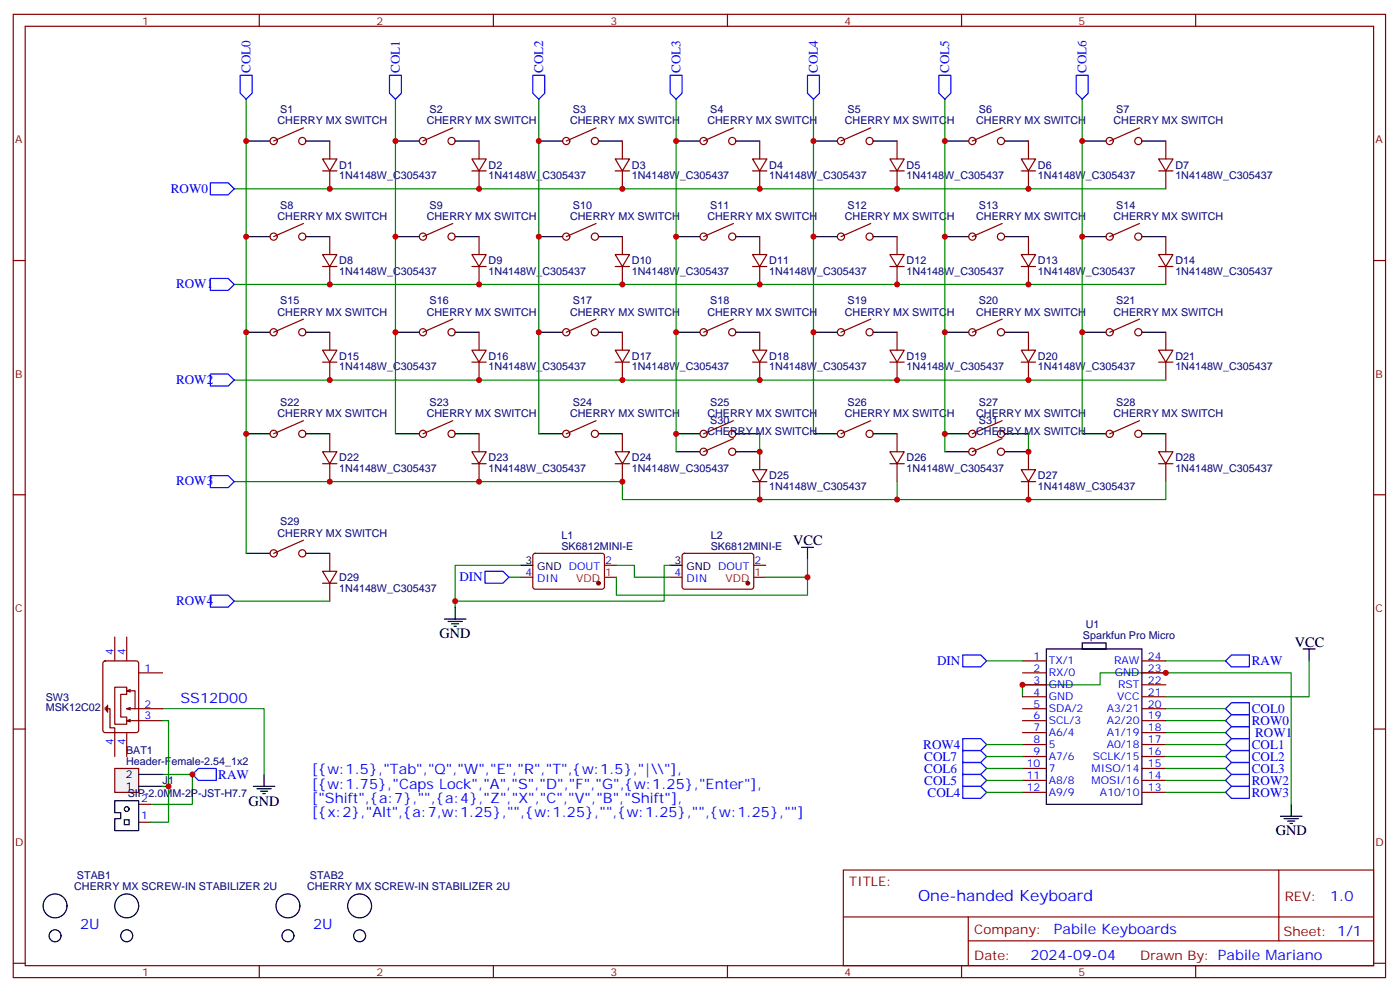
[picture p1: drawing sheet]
<svg xmlns="http://www.w3.org/2000/svg" width="414mm" height="293mm" viewBox="0 0 414 293" stroke-linecap="round" stroke-linejoin="round" font-family="sans-serif">
<g fill="none" stroke="#870000" stroke-width=".35">
<path d="M3.9 4.2h405.4v284.4h-405.4zM7.4 7.8h398.3v277.2h-398.3zM76.6 4.2v3.6M145.7 4.2v3.6M214.9 4.2v3.6M284 4.2v3.6M353.2 4.2v3.6M89.6 37.7l-8.8 3.9M133.7 37.7l-8.8 3.9M176.1 37.7l-8.8 3.9M216.6 37.7l-8.8 3.9M257.2 37.7l-8.8 3.9"/>
<path d="M296 37.7l-8.8 3.9M336.6 37.7l-8.8 3.9M3.9 76.9h3.5M89.6 66l-8.8 3.8M133.7 66l-8.8 3.8M176.1 66l-8.8 3.8M216.6 66l-8.8 3.8M257.2 66l-8.8 3.8M296 66l-8.8 3.8M336.6 66l-8.8 3.8M405.7 76.9h3.6M89.6 94.2l-8.8 3.9"/>
<path d="M133.7 94.2l-8.8 3.9M176.1 94.2l-8.8 3.9M216.6 94.2l-8.8 3.9M257.2 94.2l-8.8 3.9M296 94.2l-8.8 3.9M336.6 94.2l-8.8 3.9M89.6 124.2l-8.8 3.9M133.7 124.2l-8.8 3.9M176.1 124.2l-8.8 3.9M216.6 124.2l-8.8 3.9M216.6 129.5l-8.8 3.8M257.2 124.2l-8.8 3.9"/>
<path d="M296 124.2l-8.8 3.9M296 129.5l-8.8 3.8M336.6 124.2l-8.8 3.9M3.9 146h3.5M89.6 159.5l-8.8 3.8M405.7 146h3.6M3.9 215.2h3.5M405.7 215.2h3.6M249.1 256.8h156.6v28.2h-156.6zM377.7 256.8v20.9M249.1 270.7h156.5M286 277.7h119.6"/>
<path d="M286 270.7v14.1M3.9 284.3h3.5M76.6 285v3.6M145.7 285v3.6M214.9 285v3.6M284 285v3.6M353.2 285v3.6M405.7 284.3h3.6"/>
<circle cx="80.8" cy="41.6" r="1.06"/>
<circle cx="89.3" cy="41.6" r="1.06"/>
<circle cx="124.9" cy="41.6" r="1.06"/>
<circle cx="133.4" cy="41.6" r="1.06"/>
<circle cx="167.3" cy="41.6" r="1.06"/>
<circle cx="175.7" cy="41.6" r="1.06"/>
<circle cx="207.8" cy="41.6" r="1.06"/>
<circle cx="216.3" cy="41.6" r="1.06"/>
<circle cx="248.4" cy="41.6" r="1.06"/>
<circle cx="256.9" cy="41.6" r="1.06"/>
<circle cx="287.2" cy="41.6" r="1.06"/>
<circle cx="295.7" cy="41.6" r="1.06"/>
<circle cx="327.8" cy="41.6" r="1.06"/>
<circle cx="336.2" cy="41.6" r="1.06"/>
<circle cx="80.8" cy="69.8" r="1.06"/>
<circle cx="89.3" cy="69.8" r="1.06"/>
<circle cx="124.9" cy="69.8" r="1.06"/>
<circle cx="133.4" cy="69.8" r="1.06"/>
<circle cx="167.3" cy="69.8" r="1.06"/>
<circle cx="175.7" cy="69.8" r="1.06"/>
<circle cx="207.8" cy="69.8" r="1.06"/>
<circle cx="216.3" cy="69.8" r="1.06"/>
<circle cx="248.4" cy="69.8" r="1.06"/>
<circle cx="256.9" cy="69.8" r="1.06"/>
<circle cx="287.2" cy="69.8" r="1.06"/>
<circle cx="295.7" cy="69.8" r="1.06"/>
<circle cx="327.8" cy="69.8" r="1.06"/>
<circle cx="336.2" cy="69.8" r="1.06"/>
<circle cx="80.8" cy="98.1" r="1.06"/>
<circle cx="89.3" cy="98.1" r="1.06"/>
<circle cx="124.9" cy="98.1" r="1.06"/>
<circle cx="133.4" cy="98.1" r="1.06"/>
<circle cx="167.3" cy="98.1" r="1.06"/>
<circle cx="175.7" cy="98.1" r="1.06"/>
<circle cx="207.8" cy="98.1" r="1.06"/>
<circle cx="216.3" cy="98.1" r="1.06"/>
<circle cx="248.4" cy="98.1" r="1.06"/>
<circle cx="256.9" cy="98.1" r="1.06"/>
<circle cx="287.2" cy="98.1" r="1.06"/>
<circle cx="295.7" cy="98.1" r="1.06"/>
<circle cx="327.8" cy="98.1" r="1.06"/>
<circle cx="336.2" cy="98.1" r="1.06"/>
<circle cx="80.8" cy="128.1" r="1.06"/>
<circle cx="89.3" cy="128.1" r="1.06"/>
<circle cx="124.9" cy="128.1" r="1.06"/>
<circle cx="133.4" cy="128.1" r="1.06"/>
<circle cx="167.3" cy="128.1" r="1.06"/>
<circle cx="175.7" cy="128.1" r="1.06"/>
<circle cx="207.8" cy="128.1" r="1.06"/>
<circle cx="207.8" cy="133.3" r="1.06"/>
<circle cx="216.3" cy="128.1" r="1.06"/>
<circle cx="216.3" cy="133.3" r="1.06"/>
<circle cx="248.4" cy="128.1" r="1.06"/>
<circle cx="256.9" cy="128.1" r="1.06"/>
<circle cx="287.2" cy="128.1" r="1.06"/>
<circle cx="287.2" cy="133.3" r="1.06"/>
<circle cx="295.7" cy="128.1" r="1.06"/>
<circle cx="295.7" cy="133.3" r="1.06"/>
<circle cx="327.8" cy="128.1" r="1.06"/>
<circle cx="336.2" cy="128.1" r="1.06"/>
<circle cx="80.8" cy="163.3" r="1.06"/>
<circle cx="89.3" cy="163.3" r="1.06"/>
</g>
<g fill="none" stroke="#000" stroke-width=".35">
<path d="M72.7 41.6h7.1M90.3 41.6h7.1M116.8 41.6h7.1M134.4 41.6h7.1M159.1 41.6h7.1M176.8 41.6h7M199.7 41.6h7.1M217.3 41.6h7.1M240.3 41.6h7M257.9 41.6h7.1M279.1 41.6h7M296.7 41.6h7.1"/>
<path d="M319.7 41.6h7M337.3 41.6h7M72.7 69.8h7.1M90.3 69.8h7.1M116.8 69.8h7.1M134.4 69.8h7.1M159.1 69.8h7.1M176.8 69.8h7M199.7 69.8h7.1M217.3 69.8h7.1M240.3 69.8h7M257.9 69.8h7.1"/>
<path d="M279.1 69.8h7M296.7 69.8h7.1M319.7 69.8h7M337.3 69.8h7M72.7 98.1h7.1M90.3 98.1h7.1M116.8 98.1h7.1M134.4 98.1h7.1M159.1 98.1h7.1M176.8 98.1h7M199.7 98.1h7.1M217.3 98.1h7.1"/>
<path d="M240.3 98.1h7M257.9 98.1h7.1M279.1 98.1h7M296.7 98.1h7.1M319.7 98.1h7M337.3 98.1h7M72.7 128.1h7.1M90.3 128.1h7.1M116.8 128.1h7.1M134.4 128.1h7.1M159.1 128.1h7.1M176.8 128.1h7"/>
<path d="M199.7 128.1h7.1M199.7 133.3h7.1M217.3 128.1h7.1M217.3 133.3h7.1M240.3 128.1h7M257.9 128.1h7.1M279.1 128.1h7M279.1 133.3h7M296.7 128.1h7.1M296.7 133.3h7.1M319.7 128.1h7M337.3 128.1h7"/>
<path d="M72.7 163.3h7.1M90.3 163.3h7.1M74.8 232.1h6.4M75.9 232.8h4.2M76.9 233.5h2.2M77.6 234.2h.8M78 228.6v3.5"/>
<circle cx="16.3" cy="267.4" r="3.5"/>
<circle cx="16.3" cy="276.2" r="1.76"/>
<circle cx="37.4" cy="267.4" r="3.5"/>
<circle cx="37.4" cy="276.2" r="1.76"/>
<circle cx="85.1" cy="267.4" r="3.5"/>
<circle cx="85.1" cy="276.2" r="1.76"/>
<circle cx="106.2" cy="267.4" r="3.5"/>
<circle cx="106.2" cy="276.2" r="1.76"/>
</g>
<path d="M48 209.2h30v19.4M48 228.6h8.8v8.8h-12.3" fill="none" stroke="#008700" stroke-width=".35"/>
<path d="M56.8 228.6l1.8-1.8h5.3v3.6h-5.3z" fill="none" stroke="#00f" stroke-width=".35"/>
<path d="M33.9 226.8h7.1v7.1h-7.1z" fill="#f0f0f0" stroke="#870000" stroke-width=".35"/>
<g fill="none" stroke="#000" stroke-width=".35">
<path d="M134.4 179.2v3.5M153.8 166.9h3.6M197.9 166.9h3.6M236.7 161.6h3.6M238.5 161.6v3.5M131.3 182.7h6.3M132.3 183.4h4.3M133.4 184.1h2.1M134.1 184.9h.7M309.1 191.6h28.2v45.8h-28.2zM319.7 189.8h7v1.8h-7zM384.9 191.6h3.5"/>
<path d="M386.7 191.6v3.5M33.9 236.4h7.1v8.8h-7.1v-3.5h1.8v-1.8h-1.8zM41 232.1h7M41 228.6h7M381.4 237.4v3.5M36.7 242h1.4v1.4h-1.4zM378.2 240.9h6.4M379.3 241.7h4.2M380.3 242.4h2.1M381 243.1h.7"/>
<circle cx="37.4" cy="238.8" r=".71"/>
</g>
<g fill="none" stroke="#870000" stroke-width=".35">
<path d="M95.3 46.9h4.2l-2.1 3.5zM95.3 50.4h4.2M97.4 41.6v5.3M97.4 50.4v5.3M139.4 46.9h4.2l-2.1 3.5zM139.4 50.4h4.2M141.5 41.6v5.3M141.5 50.4v5.3M181.7 46.9h4.2l-2.1 3.5zM181.7 50.4h4.2M183.8 41.6v5.3M183.8 50.4v5.3"/>
<path d="M222.3 46.9h4.2l-2.1 3.5zM222.3 50.4h4.2M224.4 41.6v5.3M224.4 50.4v5.3M262.9 46.9h4.2l-2.1 3.5zM262.9 50.4h4.2M265 41.6v5.3M265 50.4v5.3M301.7 46.9h4.2l-2.1 3.5zM301.7 50.4h4.2M303.8 41.6v5.3M303.8 50.4v5.3"/>
<path d="M342.2 46.9h4.3l-2.2 3.5zM342.2 50.4h4.3M344.3 41.6v5.3M344.3 50.4v5.3M95.3 75.1h4.2l-2.1 3.6zM95.3 78.7h4.2M97.4 69.8v5.3M97.4 78.7v5.3M139.4 75.1h4.2l-2.1 3.6zM139.4 78.7h4.2M141.5 69.8v5.3M141.5 78.7v5.3"/>
<path d="M181.7 75.1h4.2l-2.1 3.6zM181.7 78.7h4.2M183.8 69.8v5.3M183.8 78.7v5.3M222.3 75.1h4.2l-2.1 3.6zM222.3 78.7h4.2M224.4 69.8v5.3M224.4 78.7v5.3M262.9 75.1h4.2l-2.1 3.6zM262.9 78.7h4.2M265 69.8v5.3M265 78.7v5.3"/>
<path d="M301.7 75.1h4.2l-2.1 3.6zM301.7 78.7h4.2M303.8 69.8v5.3M303.8 78.7v5.3M342.2 75.1h4.3l-2.2 3.6zM342.2 78.7h4.3M344.3 69.8v5.3M344.3 78.7v5.3M97.4 98.1v5.3M141.5 98.1v5.3M183.8 98.1v5.3M224.4 98.1v5.3"/>
<path d="M265 98.1v5.3M303.8 98.1v5.3M344.3 98.1v5.3M95.3 103.4h4.2l-2.1 3.5zM95.3 106.9h4.2M97.4 106.9v5.3M139.4 103.4h4.2l-2.1 3.5zM139.4 106.9h4.2M141.5 106.9v5.3M181.7 103.4h4.2l-2.1 3.5zM181.7 106.9h4.2M183.8 106.9v5.3"/>
<path d="M222.3 103.4h4.2l-2.1 3.5zM222.3 106.9h4.2M224.4 106.9v5.3M262.9 103.4h4.2l-2.1 3.5zM262.9 106.9h4.2M265 106.9v5.3M301.7 103.4h4.2l-2.1 3.5zM301.7 106.9h4.2M303.8 106.9v5.3M342.2 103.4h4.3l-2.2 3.5zM342.2 106.9h4.3M344.3 106.9v5.3"/>
<path d="M95.3 133.3h4.2l-2.1 3.6zM95.3 136.9h4.2M97.4 128.1v5.2M97.4 136.9v5.3M139.4 133.3h4.2l-2.1 3.6zM139.4 136.9h4.2M141.5 128.1v5.2M141.5 136.9v5.3M181.7 133.3h4.2l-2.1 3.6zM181.7 136.9h4.2M183.8 128.1v5.2M183.8 136.9v5.3"/>
<path d="M222.3 138.6h4.2l-2.1 3.6zM224.4 133.3v5.3M262.9 133.3h4.2l-2.1 3.6zM262.9 136.9h4.2M265 128.1v5.2M265 136.9v5.3M301.7 138.6h4.2l-2.1 3.6zM303.8 133.3v5.3M342.2 133.3h4.3l-2.2 3.6zM342.2 136.9h4.3M344.3 128.1v5.2M344.3 136.9v5.3"/>
<path d="M222.3 142.2h4.2M224.4 142.2v5.3M301.7 142.2h4.2M303.8 142.2v5.3M95.3 168.6h4.2l-2.1 3.6zM95.3 172.2h4.2M97.4 163.3v5.3M97.4 172.2v5.2M153.8 170.4h3.6M157.6 163.5l.5-.2 20 .1 .4 .6v9.5l-.7 .4h-20l-.4-.7v-9.2zM178.5 166.9h3.6M197.9 170.4h3.6"/>
<path d="M201.7 163.5l.5-.2 20 .1 .4 .6v9.5l-.7 .4h-20l-.4-.7v-9.2zM222.6 166.9h3.6M30.6 195.3l.5-.2h9.2l.6 .4 .1 20-.5 .7-9.4 .1-.7-.5v-20zM33.9 188v7.1M37.4 188v7.1M41 198.6h7M302 198.6h7.1M302 195.1h7.1M337.3 198.6h7M337.3 195.1h7M31.1 208.8v.8M31.4 208.5v1.4"/>
<path d="M31.8 209.2h.7v5.6h1.4v8.5M31.8 208.1v2.2M33.9 202.8h3.5v2.2h-1.7v6.7h1.7v2.1h-3.5zM37.4 209.2l1.1 .4M37.4 209.2h10.6M37.4 216.3v7M38.5 204.3l-1.1-.4h2.5v5.3M38.5 208.8l-1.1 .4M38.5 212.4l-1.1 .3M38.5 203.6l-1.1 .3M48 212.7h-10.6l1.1 .4M302 209.2h7.1"/>
<path d="M302 212.7h7.1M302 202.1h7.1M302 205.7h7.1M302 216.3h7.1M302 219.8h7.1M337.3 209.2h7M337.3 212.7h7M337.3 202.1h7M337.3 205.7h7M337.3 216.3h7M337.3 219.8h7M41 237.4h3.5"/>
<path d="M302 223.3h7.1M302 226.8h7.1M302 230.4h7.1M302 233.9h7.1M337.3 223.3h7M337.3 226.8h7M337.3 230.4h7M337.3 233.9h7M41 242.7h3.5"/>
</g>
<g fill="none" stroke="#008700" stroke-width=".35">
<path d="M72.7 29.3v134M116.8 29.3v98.8M159.1 29.3v98.8M199.7 29.3v104M240.3 29.3v98.8M279.1 29.3v104M319.7 29.3v98.8M69.2 55.7h275.1M69.2 84h275.1M69.2 112.2h275.1M224.4 128.1v5.2M303.8 128.1v5.2"/>
<path d="M69.2 142.2h114.6v5.3h81.2v-5.3M344.3 142.2v5.3h-79.3M69.2 177.4h28.2M150.3 170.4h3.5M153.8 166.9h-19.4v12.3M182.1 166.9h5.3v3.5h10.5M182.1 170.4v5.3h56.4v-5.3M197.9 166.9h-1.7v10.5h-61.8M238.5 165.1v5.3h-12.3M291.4 195.1h10.6M344.3 195.1h17.7M386.7 195.1v10.6h-42.4"/>
<path d="M48 212.7h1.8v19.4h-1.8M291.4 219.8h10.6M302 205.7v-3.6h22.9v-3.5h56.5v38.8M344.3 209.2h17.7M344.3 212.7h17.7M344.3 216.3h17.7M344.3 219.8h17.7M49.8 232.1v10.6h-5.3M291.4 223.3h10.6M291.4 226.8h10.6M291.4 230.4h10.6M291.4 233.9h10.6"/>
<path d="M344.3 223.3h17.7M344.3 226.8h17.7M344.3 230.4h17.7M344.3 233.9h17.7"/>
</g>
<g fill="none" stroke="#00f" stroke-width=".35">
<path d="M70.9 22.2h3.6v5.3l-1.8 1.8-1.8-1.8zM115 22.2h3.6v5.3l-1.8 1.8-1.8-1.8zM157.4 22.2h3.5v5.3l-1.8 1.8-1.7-1.8zM197.9 22.2h3.6v5.3l-1.8 1.8-1.8-1.8zM238.5 22.2h3.5v5.3l-1.7 1.8-1.8-1.8zM277.3 22.2h3.5v5.3l-1.7 1.8-1.8-1.8zM317.9 22.2h3.5v5.3l-1.7 1.8-1.8-1.8zM62.1 54h5.3l1.8 1.7-1.8 1.8h-5.3zM62.1 82.2h5.3l1.8 1.8-1.8 1.7h-5.3zM62.1 110.4h5.3l1.8 1.8-1.8 1.7h-5.3zM62.1 140.4h5.3l1.8 1.8-1.8 1.7h-5.3zM62.1 175.7h5.3l1.8 1.7-1.8 1.8h-5.3z"/>
<path d="M143.3 168.6h5.3l1.7 1.8-1.7 1.8h-5.3zM284.4 193.3h5.3l1.7 1.8-1.7 1.7h-5.3zM362 195.1l1.7-1.8h5.3v3.5h-5.3zM284.4 218h5.3l1.7 1.8-1.7 1.7h-5.3zM362 209.2l1.7-1.8h5.3v3.6h-5.3zM362 212.7l1.7-1.7h5.3v3.5h-5.3zM362 216.3l1.7-1.8h5.3v3.5h-5.3zM362 219.8l1.7-1.8h5.3v3.5h-5.3zM284.4 232.1h5.3l1.7 1.8-1.7 1.8h-5.3zM284.4 228.6h5.3l1.7 1.8-1.7 1.7h-5.3zM284.4 225.1h5.3l1.7 1.7-1.7 1.8h-5.3zM284.4 221.5h5.3l1.7 1.8-1.7 1.8h-5.3z"/>
<path d="M362 223.3l1.7-1.8h5.3v3.6h-5.3zM362 226.8l1.7-1.7h5.3v3.5h-5.3zM362 230.4l1.7-1.8h5.3v3.5h-5.3zM362 233.9l1.7-1.8h5.3v3.6h-5.3z"/>
</g>
<g fill="#870000" stroke="#870000" stroke-width=".35">
<circle cx="176.8" cy="172.2" r=".53"/>
<circle cx="220.9" cy="172.2" r=".53"/>
</g>
<path d="M178.5 170.4h3.6M222.6 170.4h3.6" fill="none" stroke="#f00" stroke-width=".35"/>
<g fill="#c00">
<circle cx="141.5" cy="55.7" r=".88"/>
<circle cx="183.8" cy="55.7" r=".88"/>
<circle cx="224.4" cy="55.7" r=".88"/>
<circle cx="265" cy="55.7" r=".88"/>
<circle cx="303.8" cy="55.7" r=".88"/>
<circle cx="141.5" cy="84" r=".88"/>
<circle cx="183.8" cy="84" r=".88"/>
<circle cx="224.4" cy="84" r=".88"/>
<circle cx="265" cy="84" r=".88"/>
<circle cx="303.8" cy="84" r=".88"/>
<circle cx="141.5" cy="112.2" r=".88"/>
<circle cx="183.8" cy="112.2" r=".88"/>
<circle cx="224.4" cy="112.2" r=".88"/>
<circle cx="265" cy="112.2" r=".88"/>
<circle cx="303.8" cy="112.2" r=".88"/>
<circle cx="183.8" cy="142.2" r=".88"/>
<circle cx="224.4" cy="147.5" r=".88"/>
<circle cx="265" cy="147.5" r=".88"/>
<circle cx="303.8" cy="147.5" r=".88"/>
<circle cx="72.7" cy="69.8" r=".88"/>
<circle cx="72.7" cy="98.1" r=".88"/>
<circle cx="72.7" cy="128.1" r=".88"/>
<circle cx="116.8" cy="69.8" r=".88"/>
<circle cx="116.8" cy="98.1" r=".88"/>
<circle cx="141.5" cy="142.2" r=".88"/>
<circle cx="159.1" cy="69.8" r=".88"/>
<circle cx="159.1" cy="98.1" r=".88"/>
<circle cx="199.7" cy="69.8" r=".88"/>
<circle cx="199.7" cy="98.1" r=".88"/>
<circle cx="199.7" cy="128.1" r=".88"/>
<circle cx="240.3" cy="69.8" r=".88"/>
<circle cx="240.3" cy="98.1" r=".88"/>
<circle cx="279.1" cy="69.8" r=".88"/>
<circle cx="279.1" cy="98.1" r=".88"/>
<circle cx="279.1" cy="128.1" r=".88"/>
<circle cx="319.7" cy="69.8" r=".88"/>
<circle cx="319.7" cy="98.1" r=".88"/>
<circle cx="97.4" cy="55.7" r=".88"/>
<circle cx="97.4" cy="84" r=".88"/>
<circle cx="97.4" cy="112.2" r=".88"/>
<circle cx="97.4" cy="142.2" r=".88"/>
<circle cx="72.7" cy="41.6" r=".88"/>
<circle cx="116.8" cy="41.6" r=".88"/>
<circle cx="159.1" cy="41.6" r=".88"/>
<circle cx="199.7" cy="41.6" r=".88"/>
<circle cx="240.3" cy="41.6" r=".88"/>
<circle cx="279.1" cy="41.6" r=".88"/>
<circle cx="319.7" cy="41.6" r=".88"/>
<circle cx="302" cy="202.1" r=".88"/>
<circle cx="344.3" cy="198.6" r=".88"/>
<circle cx="224.4" cy="133.3" r=".88"/>
<circle cx="303.8" cy="133.3" r=".88"/>
<circle cx="56.8" cy="228.6" r=".88"/>
<circle cx="49.8" cy="232.1" r=".88"/>
<circle cx="238.5" cy="170.4" r=".88"/>
<circle cx="134.4" cy="177.4" r=".88"/>
</g>
<text font-size="4.6" fill="#00f" x="271.2" y="265.8">One-handed Keyboard</text>
<g font-size="4.2">
<text x="234.3" y="160.9">VCC</text>
<text x="129.9" y="188.4">GND</text>
<text x="382.4" y="190.9">VCC</text>
<text x="73.4" y="237.8">GND</text>
<text x="376.8" y="246.6">GND</text>
</g>
<g font-size="4.2" fill="#00f">
<text x="53.3" y="207.4">SS12D00</text>
<text x="92.1" y="228.6">[{w:1.5},&quot;Tab&quot;,&quot;Q&quot;,&quot;W&quot;,&quot;E&quot;,&quot;R&quot;,&quot;T&quot;,{w:1.5},&quot;|\\&quot;],</text>
<text x="92.1" y="232.8">[{w:1.75},&quot;Caps Lock&quot;,&quot;A&quot;,&quot;S&quot;,&quot;D&quot;,&quot;F&quot;,&quot;G&quot;,{w:1.25},&quot;Enter&quot;],</text>
<text x="92.1" y="237.1">[&quot;Shift&quot;,{a:7},&quot;&quot;,{a:4},&quot;Z&quot;,&quot;X&quot;,&quot;C&quot;,&quot;V&quot;,&quot;B&quot;,&quot;Shift&quot;],</text>
<text x="92.1" y="241.3">[{x:2},&quot;Alt&quot;,{a:7,w:1.25},&quot;&quot;,{w:1.25},&quot;&quot;,{w:1.25},&quot;&quot;,{w:1.25},&quot;&quot;]</text>
<text x="392.9" y="266.1">1.0</text>
<text x="23.7" y="274.1">2U</text>
<text x="92.5" y="274.1">2U</text>
<text x="311.3" y="275.6">Pabile Keyboards</text>
<text x="304.3" y="283.4">2024-09-04</text>
</g>
<g font-size="3.9" fill="#00f">
<text x="74" y="21.5" transform="rotate(-90 74 21.5)">COL0</text>
<text x="118.1" y="21.5" transform="rotate(-90 118.1 21.5)">COL1</text>
<text x="160.4" y="21.5" transform="rotate(-90 160.4 21.5)">COL2</text>
<text x="201" y="21.5" transform="rotate(-90 201 21.5)">COL3</text>
<text x="241.6" y="21.5" transform="rotate(-90 241.6 21.5)">COL4</text>
<text x="280.4" y="21.5" transform="rotate(-90 280.4 21.5)">COL5</text>
<text x="321" y="21.5" transform="rotate(-90 321 21.5)">COL6</text>
<text x="50.5" y="57">ROW0</text>
<text x="52" y="85">ROW1</text>
<text x="52" y="113.2">ROW2</text>
<text x="52" y="143.2">ROW3</text>
<text x="135.7" y="171.6">DIN</text>
<text x="52" y="178.5">ROW4</text>
<text x="276.8" y="196.3">DIN</text>
<text x="369.7" y="196.3">RAW</text>
<text x="369.7" y="210.4">COL0</text>
<text x="369.7" y="213.9">ROW0</text>
<text x="272.7" y="221">ROW4</text>
<text x="369.7" y="221">COL1</text>
<text x="370.8" y="217.5">ROW1</text>
<text x="273" y="224.5">COL7</text>
<text x="369.7" y="224.7">COL2</text>
<text x="64.5" y="230">RAW</text>
<text x="273" y="231.6">COL5</text>
<text x="273" y="228">COL6</text>
<text x="369.7" y="231.6">ROW2</text>
<text x="369.7" y="228.2">COL3</text>
<text x="274" y="235.1">COL4</text>
<text x="369.7" y="235.3">ROW3</text>
</g>
<g font-size="3.9" fill="#800">
<text x="250.9" y="261.4">TITLE:</text>
<text x="379.5" y="266.1">REV:</text>
<text x="287.8" y="275.6">Company:</text>
<text x="379.1" y="276.2">Sheet: 1/1</text>
<text x="287.8" y="283.3">Date:</text>
<text x="336.8" y="283.4">Drawn By: Pabile Mariano</text>
</g>
<g font-size="3.2" fill="#800">
<text x="42" y="7.2">1</text>
<text x="111.2" y="7.2">2</text>
<text x="180.3" y="7.2">3</text>
<text x="249.4" y="7.2">4</text>
<text x="318.6" y="7.2">5</text>
<text x="4.4" y="42.3">A</text>
<text x="406.3" y="42.3">A</text>
<text x="4.4" y="111.5">B</text>
<text x="406.3" y="111.5">B</text>
<text x="4.4" y="180.6">C</text>
<text x="406.3" y="180.6">C</text>
<text x="4.4" y="249.8">D</text>
<text x="406.3" y="249.8">D</text>
<text x="42" y="288">1</text>
<text x="111.2" y="288">2</text>
<text x="180.3" y="288">3</text>
<text x="249.4" y="288">4</text>
<text x="318.6" y="288">5</text>
</g>
<g font-size="3.2" fill="#000080">
<text x="82.8" y="33.4">S1</text>
<text x="126.9" y="33.4">S2</text>
<text x="169.2" y="33.4">S3</text>
<text x="209.8" y="33.4">S4</text>
<text x="250.4" y="33.4">S5</text>
<text x="289.2" y="33.4">S6</text>
<text x="329.7" y="33.4">S7</text>
<text x="82" y="36.7">CHERRY MX SWITCH</text>
<text x="126.1" y="36.7">CHERRY MX SWITCH</text>
<text x="168.4" y="36.7">CHERRY MX SWITCH</text>
<text x="209" y="36.7">CHERRY MX SWITCH</text>
<text x="249.5" y="36.7">CHERRY MX SWITCH</text>
<text x="288.3" y="36.7">CHERRY MX SWITCH</text>
<text x="328.9" y="36.7">CHERRY MX SWITCH</text>
<text x="100.2" y="52.9">1N4148W_C305437</text>
<text x="100.2" y="49.7">D1</text>
<text x="144.3" y="52.9">1N4148W_C305437</text>
<text x="144.3" y="49.7">D2</text>
<text x="186.7" y="52.9">1N4148W_C305437</text>
<text x="186.7" y="49.7">D3</text>
<text x="227.2" y="52.9">1N4148W_C305437</text>
<text x="227.2" y="49.7">D4</text>
<text x="267.8" y="52.9">1N4148W_C305437</text>
<text x="267.8" y="49.7">D5</text>
<text x="306.6" y="52.9">1N4148W_C305437</text>
<text x="306.6" y="49.7">D6</text>
<text x="347.2" y="52.9">1N4148W_C305437</text>
<text x="347.2" y="49.7">D7</text>
<text x="82" y="64.9">CHERRY MX SWITCH</text>
<text x="82.8" y="61.6">S8</text>
<text x="126.1" y="64.9">CHERRY MX SWITCH</text>
<text x="126.9" y="61.6">S9</text>
<text x="168.4" y="64.9">CHERRY MX SWITCH</text>
<text x="169.2" y="61.6">S10</text>
<text x="209" y="64.9">CHERRY MX SWITCH</text>
<text x="209.8" y="61.6">S11</text>
<text x="249.5" y="64.9">CHERRY MX SWITCH</text>
<text x="250.4" y="61.6">S12</text>
<text x="288.3" y="64.9">CHERRY MX SWITCH</text>
<text x="289.2" y="61.6">S13</text>
<text x="328.9" y="64.9">CHERRY MX SWITCH</text>
<text x="329.7" y="61.6">S14</text>
<text x="100.2" y="78">D8</text>
<text x="144.3" y="78">D9</text>
<text x="186.7" y="78">D10</text>
<text x="227.2" y="78">D11</text>
<text x="267.8" y="78">D12</text>
<text x="306.6" y="78">D13</text>
<text x="347.2" y="78">D14</text>
<text x="100.2" y="81.1">1N4148W_C305437</text>
<text x="144.3" y="81.1">1N4148W_C305437</text>
<text x="186.7" y="81.1">1N4148W_C305437</text>
<text x="227.2" y="81.1">1N4148W_C305437</text>
<text x="267.8" y="81.1">1N4148W_C305437</text>
<text x="306.6" y="81.1">1N4148W_C305437</text>
<text x="347.2" y="81.1">1N4148W_C305437</text>
<text x="82.8" y="89.8">S15</text>
<text x="126.9" y="89.8">S16</text>
<text x="169.2" y="89.8">S17</text>
<text x="209.8" y="89.8">S18</text>
<text x="250.4" y="89.8">S19</text>
<text x="289.2" y="89.8">S20</text>
<text x="329.7" y="89.8">S21</text>
<text x="82" y="93.1">CHERRY MX SWITCH</text>
<text x="126.1" y="93.1">CHERRY MX SWITCH</text>
<text x="168.4" y="93.1">CHERRY MX SWITCH</text>
<text x="209" y="93.1">CHERRY MX SWITCH</text>
<text x="249.5" y="93.1">CHERRY MX SWITCH</text>
<text x="288.3" y="93.1">CHERRY MX SWITCH</text>
<text x="328.9" y="93.1">CHERRY MX SWITCH</text>
<text x="100.2" y="106.2">D15</text>
<text x="144.3" y="106.2">D16</text>
<text x="186.7" y="106.2">D17</text>
<text x="227.2" y="106.2">D18</text>
<text x="267.8" y="106.2">D19</text>
<text x="306.6" y="106.2">D20</text>
<text x="347.2" y="106.2">D21</text>
<text x="100.2" y="109.4">1N4148W_C305437</text>
<text x="144.3" y="109.4">1N4148W_C305437</text>
<text x="186.7" y="109.4">1N4148W_C305437</text>
<text x="227.2" y="109.4">1N4148W_C305437</text>
<text x="267.8" y="109.4">1N4148W_C305437</text>
<text x="306.6" y="109.4">1N4148W_C305437</text>
<text x="347.2" y="109.4">1N4148W_C305437</text>
<text x="82.8" y="119.8">S22</text>
<text x="126.9" y="119.8">S23</text>
<text x="169.2" y="119.8">S24</text>
<text x="209.8" y="119.8">S25</text>
<text x="250.4" y="119.8">S26</text>
<text x="289.2" y="119.8">S27</text>
<text x="329.7" y="119.8">S28</text>
<text x="82" y="123.1">CHERRY MX SWITCH</text>
<text x="126.1" y="123.1">CHERRY MX SWITCH</text>
<text x="168.4" y="123.1">CHERRY MX SWITCH</text>
<text x="209" y="123.1">CHERRY MX SWITCH</text>
<text x="209.8" y="125.1">S30</text>
<text x="249.5" y="123.1">CHERRY MX SWITCH</text>
<text x="288.3" y="123.1">CHERRY MX SWITCH</text>
<text x="289.2" y="125.1">S31</text>
<text x="328.9" y="123.1">CHERRY MX SWITCH</text>
<text x="209" y="128.4">CHERRY MX SWITCH</text>
<text x="288.3" y="128.4">CHERRY MX SWITCH</text>
<text x="100.2" y="136.2">D22</text>
<text x="144.3" y="136.2">D23</text>
<text x="186.7" y="136.2">D24</text>
<text x="267.8" y="136.2">D26</text>
<text x="347.2" y="136.2">D28</text>
<text x="100.2" y="139.3">1N4148W_C305437</text>
<text x="144.3" y="139.3">1N4148W_C305437</text>
<text x="186.7" y="139.3">1N4148W_C305437</text>
<text x="227.2" y="141.5">D25</text>
<text x="267.8" y="139.3">1N4148W_C305437</text>
<text x="306.6" y="141.5">D27</text>
<text x="347.2" y="139.3">1N4148W_C305437</text>
<text x="227.2" y="144.6">1N4148W_C305437</text>
<text x="306.6" y="144.6">1N4148W_C305437</text>
<text x="82.8" y="155.1">S29</text>
<text x="82" y="158.4">CHERRY MX SWITCH</text>
<text x="165.9" y="159.1">L1</text>
<text x="209.9" y="159.1">L2</text>
<text x="165.9" y="162.3">SK6812MINI-E</text>
<text x="209.9" y="162.3">SK6812MINI-E</text>
<text x="100.2" y="171.4">D29</text>
<text x="100.2" y="174.6">1N4148W_C305437</text>
<text x="320.7" y="185.4">U1</text>
<text x="319.9" y="188.7">Sparkfun Pro Micro</text>
<text x="13.5" y="210">MSK12C02</text>
<text x="13.5" y="206.8">SW3</text>
<text x="37.2" y="225.8">Header-Female-2.54_1x2</text>
<text x="37.2" y="222.7">BAT1</text>
<text x="48" y="231.5">J1</text>
<text x="37.7" y="235.3">SIP-2.0MM-2P-JST-H7.7</text>
<text x="21.9" y="262.8">CHERRY MX SCREW-IN STABILIZER 2U</text>
<text x="22.7" y="259.5">STAB1</text>
<text x="90.7" y="262.8">CHERRY MX SCREW-IN STABILIZER 2U</text>
<text x="91.5" y="259.5">STAB2</text>
</g>
<g font-size="3.2">
<text x="155.2" y="166.5">3</text>
<text x="199.3" y="166.5">3</text>
<text x="158.7" y="168.3">GND DOUT</text>
<text x="202.8" y="168.3">GND DOUT</text>
<text x="37.2" y="233.2">1</text>
<text x="37.2" y="229.7">2</text>
</g>
<g font-size="3.2" fill="#00f">
<text x="178.7" y="166.5">2</text>
<text x="222.8" y="166.5">2</text>
<text x="155.2" y="170">4</text>
<text x="158.7" y="171.8">DIN</text>
<text x="199.3" y="170">4</text>
<text x="202.8" y="171.8">DIN</text>
<text x="33.5" y="193.3" transform="rotate(-90 33.5 193.3)">4</text>
<text x="37.1" y="193.3" transform="rotate(-90 37.1 193.3)">4</text>
<text x="305.3" y="194.7">1</text>
<text x="309.8" y="196.1">TX/1</text>
<text x="329.1" y="196.1">RAW</text>
<text x="339.1" y="194.7">24</text>
<text x="42.7" y="198.3">1</text>
<text x="305.3" y="198.3">2</text>
<text x="305.3" y="201.8">3</text>
<text x="309.8" y="199.7">RX/0</text>
<text x="309.8" y="203.2">GND</text>
<text x="329.3" y="199.7">GND</text>
<text x="330.3" y="203.2">RST</text>
<text x="339.1" y="198.3">23</text>
<text x="339.1" y="201.8">22</text>
<text x="42.7" y="208.8">2</text>
<text x="305.3" y="205.3">4</text>
<text x="305.3" y="208.8">5</text>
<text x="309.8" y="206.7">GND</text>
<text x="330" y="206.7">VCC</text>
<text x="339.1" y="205.3">21</text>
<text x="339.1" y="208.8">20</text>
<text x="42.7" y="212.4">3</text>
<text x="305.3" y="212.4">6</text>
<text x="305.3" y="215.9">7</text>
<text x="309.8" y="210.3">SDA/2</text>
<text x="309.8" y="213.8">SCL/3</text>
<text x="326.9" y="210.3">A3/21</text>
<text x="326.9" y="213.8">A2/20</text>
<text x="339.1" y="212.4">19</text>
<text x="339.1" y="215.9">18</text>
<text x="33.5" y="220" transform="rotate(-90 33.5 220)">4</text>
<text x="37.1" y="220" transform="rotate(-90 37.1 220)">4</text>
<text x="305.3" y="219.4">8</text>
<text x="309.8" y="217.3">A6/4</text>
<text x="309.8" y="220.8">5</text>
<text x="326.9" y="217.3">A1/19</text>
<text x="326.9" y="220.8">A0/18</text>
<text x="339.1" y="219.4">17</text>
<text x="303.3" y="226.5">10</text>
<text x="305.3" y="223">9</text>
<text x="309.8" y="224.4">A7/6</text>
<text x="309.8" y="227.9">7</text>
<text x="322.4" y="227.9">MISO/14</text>
<text x="322.8" y="224.4">SCLK/15</text>
<text x="339.1" y="223">16</text>
<text x="339.1" y="226.5">15</text>
<text x="303.3" y="230">11</text>
<text x="303.3" y="233.5">12</text>
<text x="309.8" y="231.4">A8/8</text>
<text x="322.4" y="231.4">MOSI/16</text>
<text x="339.1" y="230">14</text>
<text x="339.1" y="233.5">13</text>
<text x="41.7" y="236.7">2</text>
<text x="309.8" y="235">A9/9</text>
<text x="324.9" y="235">A10/10</text>
<text x="41.7" y="241.7">1</text>
</g>
<g font-size="3.2" fill="#f00">
<text x="170.2" y="171.8">VDD</text>
<text x="178.7" y="170">1</text>
<text x="214.3" y="171.8">VDD</text>
<text x="222.8" y="170">1</text>
</g>
</svg>
